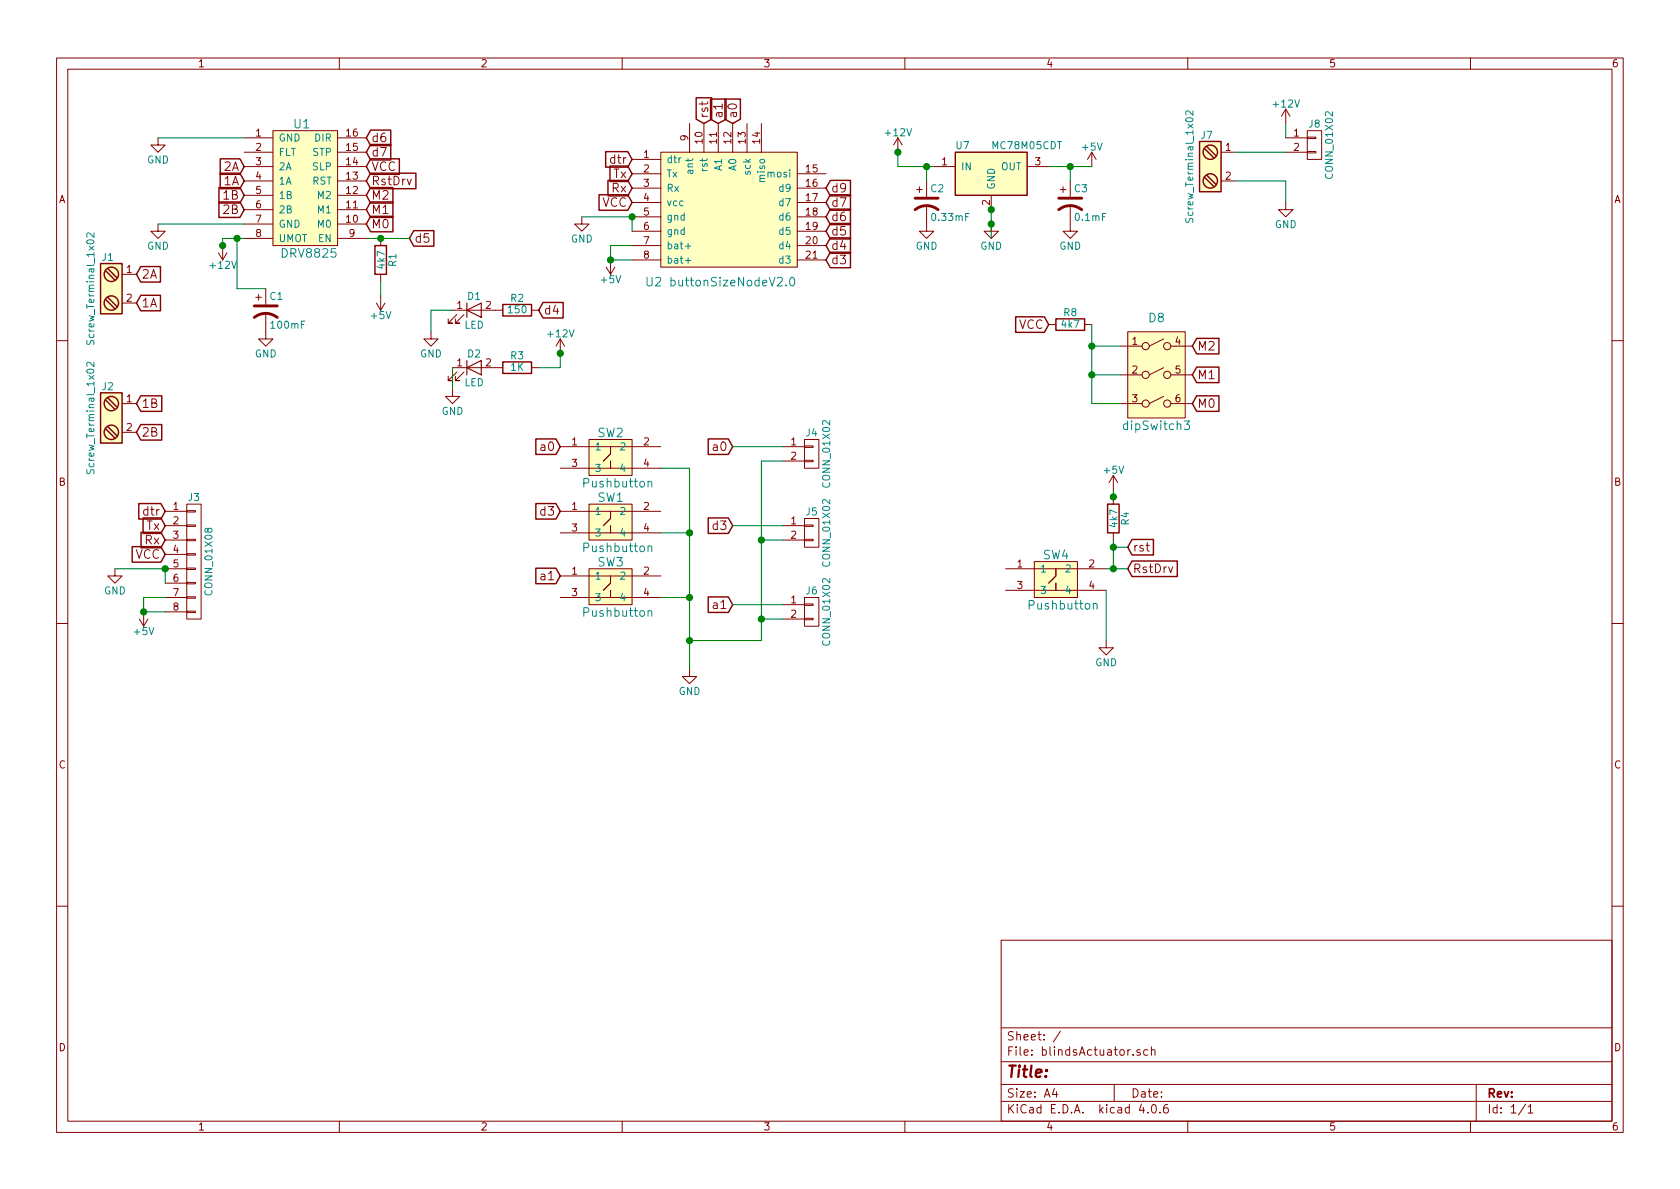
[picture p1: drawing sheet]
<svg xmlns="http://www.w3.org/2000/svg" width="297mm" height="210mm" viewBox="0 0 297 210" stroke-linecap="round" stroke-linejoin="round" font-family="sans-serif">
<g fill="none" stroke="#840000" stroke-width=".18">
<path d="M10 10.3h277v189.9h-277zM12 12.2h273v186.1h-273zM60 10.3v1.9M110 10.3v1.9M160 10.3v1.9M210 10.3v1.9M227.3 19.3l-.7 1.3M227.3 19.3v2.5M227.3 19.3l.8 1.3M260 10.3v1.9M27.9 24.4v1.2h1.3l-1.3 1.3-1.2-1.3h1.2M27.9 39.6v1.3h1.3l-1.3 1.3-1.2-1.3h1.2"/>
<path d="M43.2 29.5h5.1M43.2 26.9h5.1M43.2 32h5.1M43.2 24.4h5.1M43.2 34.5h5.1M43.2 37.1h5.1M43.2 39.6h5.1M48.3 23.1h11.4v20.3h-11.4zM59.7 29.5h5.1M59.7 26.9h5.1M59.7 32h5.1M59.7 24.4h5.1"/>
<path d="M59.7 34.5h5.1M59.7 37.1h5.1M59.7 39.6h5.1M102.9 38.3v1.3h-1.3l1.3 1.3 1.2-1.3h-1.2M111.8 28.2h5M111.8 30.7h5M111.8 33.3h5M111.8 35.8h5M111.8 38.3h5M116.8 26.9h24.2v20.3h-24.2zM121.9 21.8v5.1M124.5 21.8v5.1"/>
<path d="M127 21.8v5.1M129.5 21.8v5.1M132.1 21.8v5.1M134.6 21.8v5.1M141 30.7h5M141 33.3h5M141 35.8h5M141 38.3h5M158.7 24.4l-.7 1.2M158.7 24.4v2.5M158.7 24.4l.8 1.2M162.1 33.5h1"/>
<path d="M162.6 33v1M163.8 36.3v4.6h1.3l-1.3 1.3-1.2-1.3h1.2M163.8 32v2.8M165.1 29.5h3.8M175.3 39.6v1.3h1.2l-1.2 1.3-1.3-1.3h1.3M175.3 34.5v2.6M181.6 29.5h3.8M187.5 33.5h1M188 33v1M189.2 36.3v4.6h1.3l-1.3 1.3-1.2-1.3h1.2M189.2 32v2.8M193 26.9l-.7 1.3"/>
<path d="M193 26.9v2.6M193 26.9l.8 1.3M215.9 26.9h2.5M215.9 32h2.5M227.3 35.8v1.3h1.3l-1.3 1.2-1.2-1.2h1.2M227.3 26.9h3.8M227.3 24.4h3.8M231.1 26.8h1.6v.2h-1.6zM231.1 24.3h1.6v.2h-1.6zM231.1 23.1h2.6v5.1h-2.6zM21.6 48.5h2.5M21.6 53.6h2.5"/>
<path d="M38.6 44.7l.8 1.3M39.4 43.4v2.6M40.1 44.7l-.7 1.3M43.2 42.2h5.1M45.2 52.6h1M45.7 52.1v1M47 55.4v4.5h1.3l-1.3 1.3-1.3-1.3h1.3M47 51v2.8M59.7 42.2h5.1M66.5 53.6l.8 1.3M67.3 42.2v1.2M67.3 48.5v1.3"/>
<path d="M67.3 52.3v2.6M68.1 53.6l-.8 1.3M76.2 58.7v1.2h1.3l-1.3 1.3-1.3-1.3h1.3M80 54.9h8.9M80.8 55.6l-1.6 1.5h.8h-.8v-.7M82 55.6l-1.5 1.5h.8h-.8v-.7M94 54.9h1.2M99.1 59.9l-.8 1.3M99.1 59.9v2.6M99.1 59.9l.7 1.3M107.2 47.2l.7 1.3M107.9 46v2.5"/>
<path d="M108.7 47.2l-.8 1.3M111.8 40.9h5M111.8 43.4h5M111.8 46h5M141 47.2h.1M141 40.9h5M141 43.4h5M141 46h5M185.4 57.4h1.3M191.8 57.4h1.2M199.4 58.7h10.1v15.2h-10.1zM205.7 59.9l-2.5 1.3"/>
<path d="M10 60.2h2M21.6 71.4h2.5M21.6 76.4h2.5M80 68.8v1.3h1.3l-1.3 1.3-1.3-1.3h1.3M80 65h8.9M80.8 65.8l-1.6 1.5h.8h-.8v-.8M82 65.8l-1.5 1.5h.8h-.8v-.8M94 65h1.2M99.1 79h17.7M104.1 77.7h7.7v6.4h-7.7zM107.9 79v1.3l-1.2 1.2M138.4 79h3.8"/>
<path d="M142.2 78.9h1.6v.2h-1.6zM142.2 77.7h2.6v5.1h-2.6zM198.1 61.2h3.8M198.1 66.3h3.8M198.1 71.4h3.8M205.7 70.1l-2.5 1.3M205.7 65l-2.5 1.3M207 61.2h3.8M207 66.3h3.8M207 71.4h3.8M285 60.2h2M29.2 90.4h3.8"/>
<path d="M29.2 93h3.8M29.2 95.5h3.8M29.2 98h3.8M33 89.1h2.6v20.4h-2.6zM33 97.9h1.5v.3h-1.5zM33 95.4h1.5v.2h-1.5zM33 92.8h1.5v.3h-1.5zM33 90.3h1.5v.2h-1.5zM99.1 82.8h17.7M99.1 94.2h17.7M99.1 90.4h17.7M104.1 89.1h7.7v6.4h-7.7z"/>
<path d="M107.9 90.4v1.3l-1.2 1.3M107.9 81.5v1.3M107.9 93v1.2M138.4 93h3.8M138.4 95.5h3.8M138.4 81.5h3.8M142.2 95.4h1.6v.2h-1.6zM142.2 92.8h1.6v.3h-1.6zM142.2 91.7h2.6v5.1h-2.6zM142.2 81.4h1.6v.3h-1.6zM182.9 99.3h7.6v6.4h-7.6zM196.8 84.1v2.5"/>
<path d="M196.8 87.9v1.2M196.8 94.2v1.3M196.8 84.1l-.7 1.2M196.8 84.1l.8 1.2M10 110.3h2M20.3 100.6v1.2h-1.3l1.3 1.3 1.3-1.3h-1.3M24.6 109.5l.8 1.2M25.4 108.2v2.5M26.2 109.5l-.8 1.2M29.2 105.7h3.8M29.2 100.6h3.8M29.2 103.1h3.8"/>
<path d="M29.2 108.2h3.8M33 108.1h1.5v.2h-1.5zM33 105.5h1.5v.3h-1.5zM33 103h1.5v.2h-1.5zM33 100.5h1.5v.2h-1.5zM99.1 105.7h17.7M99.1 101.8h17.7M104.1 100.6h7.7v6.3h-7.7zM107.9 101.8v1.3l-1.2 1.3M107.9 104.4v1.3M121.9 118.4v1.2h1.3l-1.3 1.3-1.3-1.3h1.3M138.4 106.9h3.8"/>
<path d="M138.4 109.5h3.8M142.2 109.3h1.6v.3h-1.6zM142.2 106.8h1.6v.3h-1.6zM142.2 105.7h2.6v5h-2.6zM177.8 104.4h17.8M177.8 100.6h17.8M186.7 100.6v1.2l-1.3 1.3M186.7 103.1v1.3M195.6 113.3v1.2h1.2l-1.2 1.3-1.3-1.3h1.3M285 110.3h2M10 160.2h2M177 166.3h108v32h-108z"/>
<path d="M285 160.2h2M60 198.3v1.9M110 198.3v1.9M160 198.3v1.9M177 194.8h108M177 191.8h108M177 187.8h108M177 181.8h108M186.4 192.5l-.3 1h.9M186.8 193v1M187.5 182.3l-1.3 2M197 191.8v3"/>
<path d="M200.4 186.5v.1M201.6 185.7a.37 .37 0 0 0-.6 .1l.1 .2 .5 .2 .1 .1-.3 .3-.4-.1M201.8 195.2l-.4 1.1h1M202.9 185.7l-.4-.1-.3 .3 .1 .6 .2 .1 .4-.1M202.9 196.7v.1M203.6 185.7l.2-.1 .4 .1v.9M203.6 185.1v1.5M203.8 195.4l.1-.1a.81 .81 0 0 1 .6 .6 .81 .81 0 0 1-.3 .8l-.1 .1a.8 .8 0 0 1-.6-.6 .8 .8 0 0 1 .3-.8zM205.1 196.7v.1M206.4 195.3a.59 .59 0 0 0-.7 .7l.1 .7 .2 .1 .5-.1 .1-.5-.2-.2-.4-.1-.3 .3M210 198.3v1.9M260 198.3v1.9"/>
<path d="M261 191.8v6.5M269.7 195.2l-1.2 2M270.2 195.8l.4-.5v1.5M270.2 196.8h.8"/>
<circle cx="202.6" cy="61.2" r=".63"/>
<circle cx="202.6" cy="71.4" r=".63"/>
<circle cx="202.6" cy="66.3" r=".63"/>
<circle cx="206.4" cy="66.3" r=".63"/>
<circle cx="206.4" cy="61.2" r=".63"/>
<circle cx="206.4" cy="71.4" r=".63"/>
</g>
<g fill="#ffffc2" stroke="#ffffc2" stroke-width=".18">
<path d="M168.9 26.9h12.7v7.6h-12.7z"/>
<path d="M199.4 58.7h10.1v15.2h-10.1z"/>
<path d="M116.8 26.9h24.2v20.3h-24.2z"/>
<path d="M104.1 77.7h7.7v6.4h-7.7z"/>
<path d="M104.1 100.6h7.7v6.3h-7.7z"/>
<path d="M104.1 89.1h7.7v6.4h-7.7z"/>
<path d="M182.9 99.3h7.6v6.4h-7.6z"/>
<path d="M17.8 46.6h3.8v8.9h-3.8z"/>
<path d="M17.8 69.5h3.8v8.9h-3.8z"/>
<path d="M212.1 25h3.8v8.9h-3.8z"/>
<path d="M48.3 23.1h11.4v20.3h-11.4z"/>
</g>
<g fill="none" stroke="#840000" stroke-width=".25">
<path d="M123.1 17.3h2.7v3.8l-1.3 .7-1.4-.7zM125.6 17.5h2.8v3.6l-1.4 .7-1.4-.7zM128.2 17.5h2.7v3.6l-1.4 .7-1.3-.7zM38.7 33.2h3.7l.8 1.3-.8 1.4h-3.7zM38.7 35.7h3.7l.8 1.4-.8 1.3h-3.7zM38.9 28.1h3.5l.8 1.4-.8 1.3h-3.5zM38.9 30.6h3.5l.8 1.4-.8 1.4h-3.5zM65.5 38.2h4v2.8h-4l-.7-1.4zM65.5 35.7h4v2.7h-4l-.7-1.3zM65.5 33.2h4v2.7h-4l-.7-1.4zM65.5 23h3.6v2.7h-3.6l-.7-1.3zM65.5 25.5h3.6v2.8h-3.6l-.7-1.4z"/>
<path d="M65.5 30.6h8v2.8h-8l-.7-1.4zM65.5 28.1h5.1v2.7h-5.1l-.7-1.3zM105.9 34.4h5.1l.8 1.4-.8 1.4h-5.1zM107.1 26.8h3.9l.8 1.4-.8 1.4h-3.9zM107.5 31.9h3.5l.8 1.4-.8 1.3h-3.5zM107.8 29.4h3.2l.8 1.3-.8 1.4h-3.2zM146.8 39.5h3.6v2.8h-3.6l-.8-1.4zM146.8 37h3.6v2.7h-3.6l-.8-1.4zM146.8 34.4h3.6v2.8h-3.6l-.8-1.4zM146.8 31.9h3.6v2.7h-3.6l-.8-1.3zM168.9 26.9h12.7v7.6h-12.7zM212.1 25h3.8v8.9h-3.8z"/>
<path d="M213 31.4l1.6 1.6M213 26.3l1.6 1.6M213.4 25.9l1.6 1.7M213.4 31l1.6 1.6M17.8 46.6h3.8v8.9h-3.8zM18.7 53l1.6 1.6M18.7 47.9l1.6 1.6M19 47.5l1.7 1.6M19 52.6l1.7 1.6M24.9 47.1h3.5v2.8h-3.5l-.8-1.4zM24.9 52.2h3.5v2.8h-3.5l-.8-1.4zM66.3 43.4h2v5.1h-2z"/>
<path d="M73.2 40.8h3.5v2.7h-3.5l-.8-1.3zM88.9 53.8h5.1v2.1h-5.1zM96 53.5h3.6v2.7h-3.6l-.8-1.3zM146.8 44.6h3.6v2.7h-3.6l-.8-1.3zM146.8 42.1h3.6v2.7h-3.6l-.8-1.4zM179.6 56h5.1l.7 1.4-.7 1.4h-5.1zM186.7 56.4h5.1v2h-5.1zM211.6 59.8h3.9v2.8h-3.9l-.8-1.4zM17.8 69.5h3.8v8.9h-3.8zM18.7 75.8l1.6 1.7M18.7 70.7l1.6 1.7M19 70.4l1.7 1.6"/>
<path d="M19 75.4l1.7 1.7M24.9 70h3.7v2.7h-3.7l-.8-1.3zM24.9 75.1h3.7v2.7h-3.7l-.8-1.4zM88.9 64h5.1v2h-5.1zM94.7 77.6h3.6l.8 1.4-.8 1.4h-3.6zM125.2 77.6h3.6l.7 1.4-.7 1.4h-3.6zM211.6 70h3.9v2.7h-3.9l-.8-1.3zM211.6 64.9h3.9v2.8h-3.9l-.8-1.4zM23.4 96.7h5l.8 1.3-.8 1.4h-5zM24.5 89h3.9l.8 1.4-.8 1.4h-3.9zM24.9 94.1h3.5l.8 1.4-.8 1.4h-3.5zM25.3 91.6h3.1l.8 1.4-.8 1.3h-3.1z"/>
<path d="M94.7 89h3.6l.8 1.4-.8 1.4h-3.6zM125.2 91.6h3.6l.7 1.4-.7 1.3h-3.6zM195.8 89.1h2.1v5.1h-2.1zM200.2 95.4h3.7v2.7h-3.7l-.8-1.3zM200.2 99.2h8v2.7h-8l-.8-1.3zM94.7 100.5h3.6l.8 1.3-.8 1.4h-3.6zM125.2 105.6h3.6l.7 1.3-.7 1.4h-3.6z"/>
<circle cx="214" cy="32" r="1.27"/>
<circle cx="214" cy="26.9" r="1.27"/>
<circle cx="19.7" cy="53.6" r="1.27"/>
<circle cx="19.7" cy="48.5" r="1.27"/>
<circle cx="19.7" cy="76.4" r="1.27"/>
<circle cx="19.7" cy="71.4" r="1.27"/>
</g>
<g fill="none" stroke="#008484" stroke-width=".18">
<path d="M210.9 19.6v.8l-.9-.8-.2 .1-.1 .1 .1 .5M209.7 38.6l.1 .7h.3l.3-.6 .3-.1 .2 .2-.1 .5M16.6 41.2v.8l-.9-.8h-.3l-.1 .2 .1 .5M118.6 49.6a.48 .48 0 0 1 .7 .1v.7a.48 .48 0 0 1-.7 .1M118.6 49v1.6M121.2 43.5h.9M121.2 46.1h.9M139.8 49.2l.2-.2a.81 .81 0 0 1 .5 .8 .81 .81 0 0 1-.5 .8l-.2-.2-.2-.4zM15.4 60.2v.7h.4l.3-.6 .3-.1 .2 .2-.1 .5M16.6 64.1v.7l-.9-.7h-.3l-.1 .2 .1 .5M209.4 74.4h.9l-.5 .6 .4 .1 .1 .2-.1 .5-.2 .2h-.4l-.2-.2M15.4 83.1v.6h.4l.3-.5 .3-.1 .2 .2-.1 .5"/>
<path d="M114.6 85.3l.1-.1a.36 .36 0 0 1 .5 .1v.8M114.6 96.7l.1-.1a.36 .36 0 0 1 .5 .2v.8M114.6 108.1l.1-.1a.36 .36 0 0 1 .5 .2v.8M193.3 106.9l.1-.1a.36 .36 0 0 1 .6 .1v.8"/>
</g>
<path d="M82.5 54.9l2.6-1.3v2.5zM82.5 53.6v2.5M82.5 65l2.6-1.3v2.6zM82.5 63.7v2.6" fill="none" stroke="#840000" stroke-width=".2"/>
<path d="M161.8 37.1a3.3 3.3 0 0 1 4.1 0M161.8 35h4.1M187.2 37.1a3.3 3.3 0 0 1 4.1 0M187.2 35h4.1M45 56.1a3.3 3.3 0 0 1 4 0M45 54.1h4" fill="none" stroke="#840000" stroke-width=".51"/>
<g fill="none" stroke="#008400" stroke-width=".18">
<path d="M27.9 24.4h15.3M27.9 39.6h15.3M102.9 38.3h8.9v2.6M158.7 26.9v2.6h6.4M163.8 29.5v2.5M175.3 37.1v5.1M185.4 29.5h7.6M189.2 29.5v2.5M218.4 26.9h8.9M218.4 32h8.9v3.8M227.3 21.8v2.6M41.9 42.2v8.8h5.1"/>
<path d="M43.2 42.2h-3.8v1.2M64.8 42.2h7.6M67.3 49.8v2.5M80 54.9h-3.8v3.8M111.8 43.4h-3.9v2.6h3.9M193 57.4v14h5.1M80 65v3.8M99.1 62.5v2.5h-3.9M129.5 79h8.9M193 61.2h5.1M193 66.3h5.1M116.8 82.8h5.1v35.6"/>
<path d="M116.8 94.2h5.1M129.5 93h8.9M134.6 95.5h3.8M138.4 81.5h-3.8v31.8h-12.7M196.8 86.6v1.3M196.8 95.5v5.1M196.8 96.8h2.6M20.3 100.6h8.9v2.5M29.2 105.7h-3.8v2.5h3.8M116.8 105.7h5.1M129.5 106.9h8.9M134.6 109.5h3.8"/>
<path d="M195.6 104.4v8.9M195.6 100.6h3.8"/>
</g>
<g fill="#008400" stroke="#008400" stroke-width=".25">
<circle cx="193" cy="61.2" r=".51"/>
<circle cx="193" cy="66.3" r=".51"/>
<circle cx="163.8" cy="29.5" r=".51"/>
<circle cx="189.2" cy="29.5" r=".51"/>
<circle cx="108" cy="46" r=".51"/>
<circle cx="111.8" cy="38.3" r=".51"/>
<circle cx="25.4" cy="108.2" r=".51"/>
<circle cx="29.2" cy="100.6" r=".51"/>
<circle cx="175.3" cy="39.6" r=".51"/>
<circle cx="175.3" cy="37.1" r=".51"/>
<circle cx="41.9" cy="42.2" r=".51"/>
<circle cx="39.4" cy="43.4" r=".51"/>
<circle cx="158.8" cy="26.9" r=".51"/>
<circle cx="99.1" cy="62.5" r=".51"/>
<circle cx="121.9" cy="94.2" r=".51"/>
<circle cx="121.9" cy="105.7" r=".51"/>
<circle cx="121.9" cy="113.3" r=".51"/>
<circle cx="134.6" cy="95.5" r=".51"/>
<circle cx="134.6" cy="109.5" r=".51"/>
<circle cx="196.9" cy="87.9" r=".51"/>
<circle cx="67.3" cy="42.2" r=".51"/>
<circle cx="196.9" cy="100.6" r=".51"/>
<circle cx="196.9" cy="96.8" r=".51"/>
</g>
<text font-size="2.8" fill="#840000" x="178" y="190.5">Title:</text>
<g font-size="2.1" fill="#008484">
<text x="52" y="22.7">U1</text>
<text x="50" y="45.6">DRV8825</text>
<text x="114.2" y="50.6">U2</text>
<text x="119.3" y="50.6">buttonSizeNodeV2.0</text>
<text x="203.1" y="57">D8</text>
<text x="105.7" y="77.3">SW2</text>
<text x="198.9" y="76">dipSwitch3</text>
<text x="103.3" y="86.2">Pushbutton</text>
<text x="105.7" y="88.7">SW1</text>
<text x="103.3" y="97.6">Pushbutton</text>
<text x="105.7" y="100.2">SW3</text>
<text x="184.4" y="98.9">SW4</text>
<text x="182.1" y="107.8">Pushbutton</text>
<text x="103.3" y="109.1">Pushbutton</text>
</g>
<g font-size="2.1" fill="#840000">
<text x="125.2" y="20.9" transform="rotate(-90 125.2 20.9)">rst</text>
<text x="127.8" y="20.9" transform="rotate(-90 127.8 20.9)">a1</text>
<text x="130.3" y="20.9" transform="rotate(-90 130.3 20.9)">a0</text>
<text x="65.7" y="25.1">d6</text>
<text x="65.7" y="27.7">d7</text>
<text x="108" y="29">dtr</text>
<text x="39.5" y="30.2">2A</text>
<text x="39.5" y="32.8">1A</text>
<text x="39.5" y="35.3">1B</text>
<text x="65.7" y="35.3">M2</text>
<text x="65.7" y="32.8">RstDrv</text>
<text x="65.7" y="30.2">VCC</text>
<text x="108.1" y="34">Rx</text>
<text x="108.4" y="31.5">Tx</text>
<text x="147" y="34">d9</text>
<text x="39.5" y="37.8">2B</text>
<text x="65.7" y="40.4">M0</text>
<text x="65.7" y="37.8">M1</text>
<text x="106.4" y="36.6">VCC</text>
<text x="147" y="41.7">d5</text>
<text x="147" y="39.1">d6</text>
<text x="147" y="36.6">d7</text>
<text x="73.3" y="42.9">d5</text>
<text x="147" y="46.7">d3</text>
<text x="147" y="44.2">d4</text>
<text x="25" y="49.3">2A</text>
<text x="25" y="54.4">1A</text>
<text x="96.2" y="55.6">d4</text>
<text x="180" y="58.2">VCC</text>
<text x="211.7" y="62">M2</text>
<text x="211.7" y="67.1">M1</text>
<text x="25" y="72.1">1B</text>
<text x="25" y="77.2">2B</text>
<text x="211.7" y="72.1">M0</text>
<text x="95.8" y="79.8">a0</text>
<text x="126.3" y="79.8">a0</text>
<text x="25.5" y="91.2">dtr</text>
<text x="25.8" y="93.7">Tx</text>
<text x="95.7" y="91.2">d3</text>
<text x="126.1" y="93.7">d3</text>
<text x="23.8" y="98.8">VCC</text>
<text x="25.6" y="96.3">Rx</text>
<text x="200.3" y="97.5">rst</text>
<text x="200.3" y="101.3">RstDrv</text>
<text x="95.8" y="102.6">a1</text>
<text x="126.3" y="107.7">a1</text>
<text x="178" y="184">Sheet: /</text>
<text x="178" y="186.7">File: blindsActuator.sch</text>
<text x="178" y="196.9">KiCad E.D.A. kicad 4.0.6</text>
<text x="178" y="194.1">Size: A4</text>
<text x="200" y="194.1">Date:</text>
<text x="263" y="194.1">Rev:</text>
<text x="263" y="196.9">Id: 1/1</text>
</g>
<g font-size="1.8" fill="#840000">
<text x="35" y="11.9">1</text>
<text x="85" y="11.9">2</text>
<text x="135" y="11.9">3</text>
<text x="185" y="11.9">4</text>
<text x="235" y="11.9">5</text>
<text x="285" y="11.9">6</text>
<text x="45.2" y="24.1">1</text>
<text x="45.2" y="26.7">2</text>
<text x="45.2" y="29.2">3</text>
<text x="61.3" y="29.2">14</text>
<text x="61.3" y="26.7">15</text>
<text x="61.3" y="24.1">16</text>
<text x="113.8" y="27.9">1</text>
<text x="121.7" y="24.9" transform="rotate(-90 121.7 24.9)">9</text>
<text x="124.2" y="25.3" transform="rotate(-90 124.2 25.3)">10</text>
<text x="126.7" y="25.3" transform="rotate(-90 126.7 25.3)">11</text>
<text x="129.3" y="25.3" transform="rotate(-90 129.3 25.3)">12</text>
<text x="131.8" y="25.3" transform="rotate(-90 131.8 25.3)">13</text>
<text x="134.4" y="25.3" transform="rotate(-90 134.4 25.3)">14</text>
<text x="166.5" y="29.2">1</text>
<text x="183" y="29.2">3</text>
<text x="216.7" y="26.7">1</text>
<text x="228.8" y="24.1">1</text>
<text x="228.8" y="26.7">2</text>
<text x="10.4" y="35.9">A</text>
<text x="45.2" y="31.7">4</text>
<text x="45.2" y="34.3">5</text>
<text x="61.3" y="34.3">12</text>
<text x="61.3" y="31.7">13</text>
<text x="113.8" y="30.5">2</text>
<text x="113.8" y="33">3</text>
<text x="113.8" y="35.6">4</text>
<text x="142.5" y="30.5">15</text>
<text x="142.5" y="33">16</text>
<text x="142.5" y="35.6">17</text>
<text x="216.7" y="31.7">2</text>
<text x="285.4" y="35.9">A</text>
<text x="45.2" y="36.8">6</text>
<text x="45.2" y="39.4">7</text>
<text x="45.2" y="41.9">8</text>
<text x="61.3" y="39.4">10</text>
<text x="61.3" y="36.8">11</text>
<text x="61.7" y="41.9">9</text>
<text x="113.8" y="38.1">5</text>
<text x="113.8" y="40.6">6</text>
<text x="142.5" y="38.1">18</text>
<text x="142.5" y="40.6">19</text>
<text x="175" y="36.3" transform="rotate(-90 175 36.3)">2</text>
<text x="113.8" y="43.2">7</text>
<text x="113.8" y="45.7">8</text>
<text x="142.5" y="43.2">20</text>
<text x="142.5" y="45.7">21</text>
<text x="22.4" y="48.3">1</text>
<text x="22.4" y="53.3">2</text>
<text x="80.8" y="54.6">1</text>
<text x="85.9" y="54.6">2</text>
<text x="80.8" y="64.8">1</text>
<text x="85.9" y="64.8">2</text>
<text x="200.2" y="61">1</text>
<text x="207.8" y="61">4</text>
<text x="22.4" y="71.1">1</text>
<text x="200.2" y="66">2</text>
<text x="200.2" y="71.1">3</text>
<text x="207.8" y="66">5</text>
<text x="207.8" y="71.1">6</text>
<text x="22.4" y="76.2">2</text>
<text x="101.1" y="78.7">1</text>
<text x="101.1" y="82.5">3</text>
<text x="113.8" y="78.7">2</text>
<text x="113.8" y="82.5">4</text>
<text x="139.9" y="78.7">1</text>
<text x="139.9" y="81.3">2</text>
<text x="10.4" y="85.9">B</text>
<text x="285.4" y="85.9">B</text>
<text x="30.6" y="90.2">1</text>
<text x="30.6" y="92.7">2</text>
<text x="30.6" y="95.2">3</text>
<text x="101.1" y="90.2">1</text>
<text x="101.1" y="94">3</text>
<text x="113.8" y="90.2">2</text>
<text x="113.8" y="94">4</text>
<text x="139.9" y="92.7">1</text>
<text x="139.9" y="95.2">2</text>
<text x="30.6" y="97.8">4</text>
<text x="30.6" y="100.3">5</text>
<text x="101.1" y="101.6">1</text>
<text x="113.8" y="101.6">2</text>
<text x="179.9" y="100.3">1</text>
<text x="192.6" y="100.3">2</text>
<text x="30.6" y="102.9">6</text>
<text x="30.6" y="105.4">7</text>
<text x="30.6" y="107.9">8</text>
<text x="101.1" y="105.4">3</text>
<text x="113.8" y="105.4">4</text>
<text x="139.9" y="106.7">1</text>
<text x="179.9" y="104.1">3</text>
<text x="192.6" y="104.1">4</text>
<text x="139.9" y="109.2">2</text>
<text x="10.4" y="135.9">C</text>
<text x="285.4" y="135.9">C</text>
<text x="10.4" y="185.9">D</text>
<text x="285.4" y="185.9">D</text>
<text x="35" y="199.9">1</text>
<text x="85" y="199.9">2</text>
<text x="135" y="199.9">3</text>
<text x="185" y="199.9">4</text>
<text x="235" y="199.9">5</text>
<text x="285" y="199.9">6</text>
</g>
<g font-size="1.8" fill="#008484">
<text x="225.2" y="19">+12V</text>
<text x="231.4" y="22.5">J8</text>
<text x="26" y="28.9">GND</text>
<text x="49.3" y="25">GND</text>
<text x="49.3" y="27.6">FLT</text>
<text x="55.2" y="27.6">STP</text>
<text x="55.6" y="25">DIR</text>
<text x="117.9" y="28.8">dtr</text>
<text x="156.7" y="24.1">+12V</text>
<text x="169.1" y="26.4">U7</text>
<text x="175.6" y="26.4">MC78M05CDT</text>
<text x="191.4" y="26.6">+5V</text>
<text x="212.4" y="24.5">J7</text>
<text x="49.3" y="30.1">2A</text>
<text x="49.3" y="32.6">1A</text>
<text x="49.3" y="35.2">1B</text>
<text x="55.1" y="32.6">RST</text>
<text x="55.2" y="30.1">SLP</text>
<text x="56.2" y="35.2">M2</text>
<text x="117.9" y="31.4">Tx</text>
<text x="117.9" y="33.9">Rx</text>
<text x="122.6" y="30.6" transform="rotate(-90 122.6 30.6)">ant</text>
<text x="125.1" y="30.2" transform="rotate(-90 125.1 30.2)">rst</text>
<text x="127.6" y="30.2" transform="rotate(-90 127.6 30.2)">A1</text>
<text x="130.2" y="30.2" transform="rotate(-90 130.2 30.2)">A0</text>
<text x="132.7" y="30.9" transform="rotate(-90 132.7 30.9)">sck</text>
<text x="135.3" y="32.1" transform="rotate(-90 135.3 32.1)">miso</text>
<text x="135.8" y="31.4">mosi</text>
<text x="137.9" y="33.9">d9</text>
<text x="164.6" y="34">C2</text>
<text x="169.9" y="30.1">IN</text>
<text x="175.9" y="33.5" transform="rotate(-90 175.9 33.5)">GND</text>
<text x="176.9" y="30.1">OUT</text>
<text x="190" y="34">C3</text>
<text x="235.7" y="31.3" transform="rotate(-90 235.7 31.3)">CONN_01X02</text>
<text x="49.3" y="37.7">2B</text>
<text x="49.3" y="40.3">GND</text>
<text x="56.2" y="40.3">M0</text>
<text x="56.2" y="37.7">M1</text>
<text x="117.9" y="36.4">vcc</text>
<text x="117.9" y="39">gnd</text>
<text x="117.9" y="41.5">gnd</text>
<text x="137.9" y="36.4">d7</text>
<text x="137.9" y="39">d6</text>
<text x="137.9" y="41.5">d5</text>
<text x="164.9" y="39.1">0.33mF</text>
<text x="190.2" y="39.1">0.1mF</text>
<text x="211" y="38.7" transform="rotate(-90 211 38.7)">Screw_Terminal_1x02</text>
<text x="225.4" y="40.3">GND</text>
<text x="18.1" y="46.1">J1</text>
<text x="26" y="44.1">GND</text>
<text x="37.3" y="47.5">+12V</text>
<text x="49.3" y="42.8">UMOT</text>
<text x="56.2" y="42.8">EN</text>
<text x="68" y="47.4" transform="rotate(-90 68 47.4)">4k7</text>
<text x="70.1" y="47.1" transform="rotate(-90 70.1 47.1)">R1</text>
<text x="100.9" y="42.9">GND</text>
<text x="117.9" y="44.1">bat+</text>
<text x="117.9" y="46.6">bat+</text>
<text x="137.9" y="44.1">d4</text>
<text x="137.9" y="46.6">d3</text>
<text x="161.9" y="44.1">GND</text>
<text x="173.3" y="44.1">GND</text>
<text x="187.3" y="44.1">GND</text>
<text x="47.8" y="53">C1</text>
<text x="82.7" y="53">D1</text>
<text x="90.3" y="53.4">R2</text>
<text x="106.3" y="50.1">+5V</text>
<text x="48.1" y="58.1">100mF</text>
<text x="65.7" y="56.4">+5V</text>
<text x="82.1" y="58.1">LED</text>
<text x="90" y="55.4">150</text>
<text x="97" y="59.6">+12V</text>
<text x="187.8" y="57.9">4k7</text>
<text x="188.1" y="55.9">R8</text>
<text x="16.7" y="60.3" transform="rotate(-90 16.7 60.3)">Screw_Terminal_1x02</text>
<text x="45" y="63.2">GND</text>
<text x="74.2" y="63.2">GND</text>
<text x="82.7" y="63.2">D2</text>
<text x="90.3" y="63.5">R3</text>
<text x="90.3" y="65.6">1K</text>
<text x="18.1" y="69">J2</text>
<text x="82.1" y="68.3">LED</text>
<text x="78.1" y="73.3">GND</text>
<text x="142.5" y="77.2">J4</text>
<text x="16.7" y="83.2" transform="rotate(-90 16.7 83.2)">Screw_Terminal_1x02</text>
<text x="105.2" y="79.6">1</text>
<text x="105.2" y="83.4">3</text>
<text x="109.8" y="79.6">2</text>
<text x="109.8" y="83.4">4</text>
<text x="195.2" y="83.8">+5V</text>
<text x="33.3" y="88.6">J3</text>
<text x="146.8" y="85.9" transform="rotate(-90 146.8 85.9)">CONN_01X02</text>
<text x="105.2" y="91.1">1</text>
<text x="105.2" y="94.9">3</text>
<text x="109.8" y="91.1">2</text>
<text x="109.8" y="94.9">4</text>
<text x="142.5" y="91.1">J5</text>
<text x="197.6" y="93.2" transform="rotate(-90 197.6 93.2)">4k7</text>
<text x="199.6" y="92.8" transform="rotate(-90 199.6 92.8)">R4</text>
<text x="146.8" y="99.9" transform="rotate(-90 146.8 99.9)">CONN_01X02</text>
<text x="183.9" y="101.2">1</text>
<text x="188.5" y="101.2">2</text>
<text x="18.4" y="105.1">GND</text>
<text x="37.5" y="104.9" transform="rotate(-90 37.5 104.9)">CONN_01X08</text>
<text x="105.2" y="102.5">1</text>
<text x="105.2" y="106.3">3</text>
<text x="109.8" y="102.5">2</text>
<text x="109.8" y="106.3">4</text>
<text x="142.5" y="105.1">J6</text>
<text x="183.9" y="105">3</text>
<text x="188.5" y="105">4</text>
<text x="23.8" y="112.3">+5V</text>
<text x="146.8" y="113.8" transform="rotate(-90 146.8 113.8)">CONN_01X02</text>
<text x="193.6" y="117.8">GND</text>
<text x="120" y="122.9">GND</text>
</g>
</svg>
